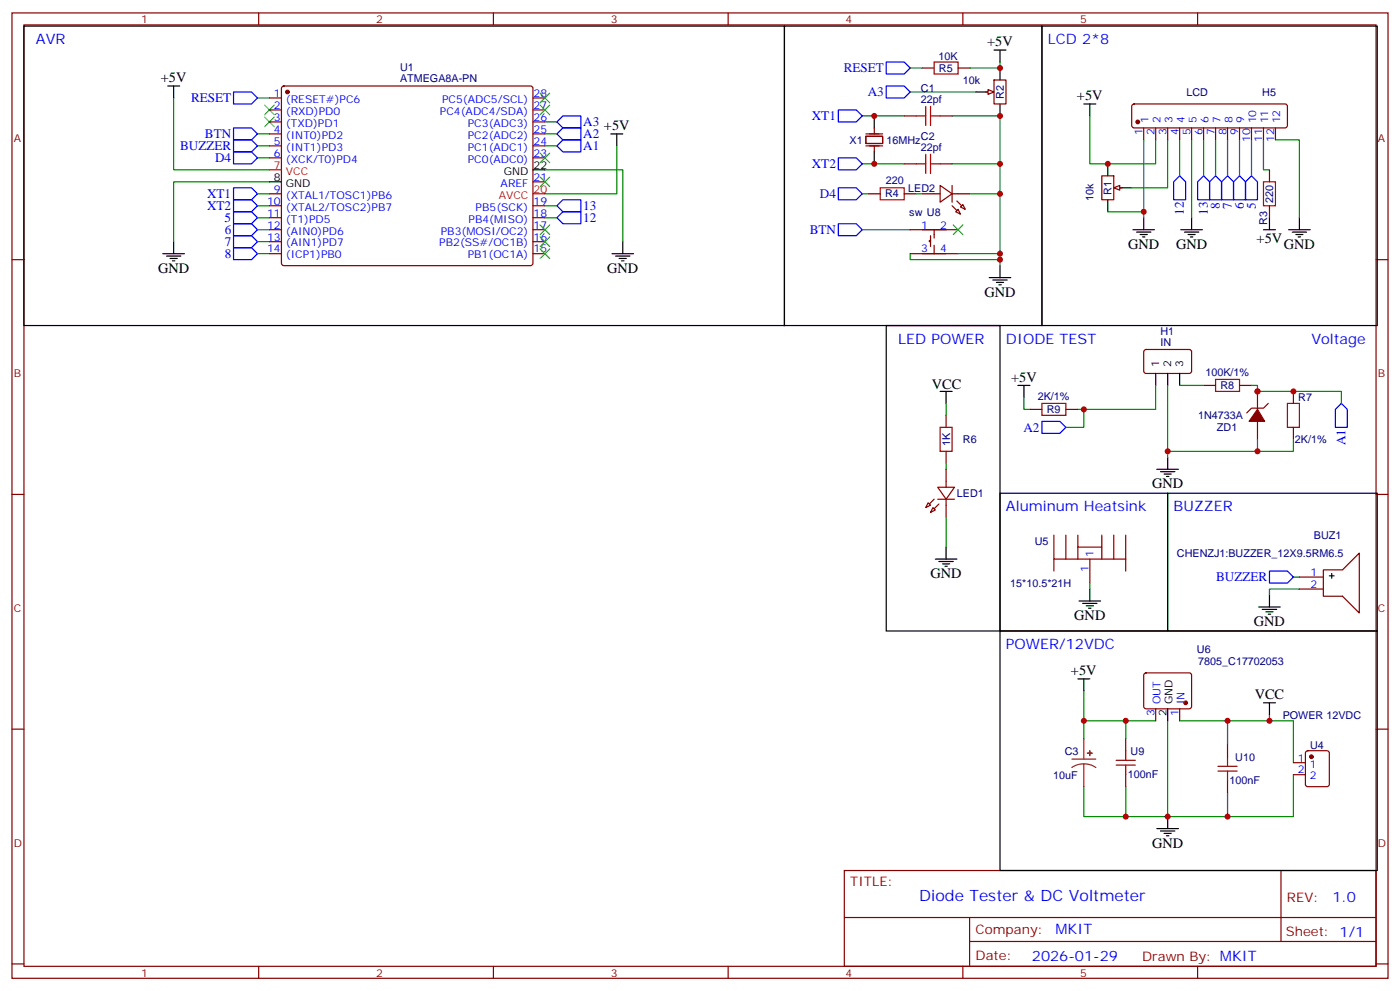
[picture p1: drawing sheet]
<svg xmlns="http://www.w3.org/2000/svg" width="412mm" height="292mm" viewBox="0 0 412 292" stroke-linecap="round" stroke-linejoin="round" font-family="sans-serif">
<g fill="none" stroke="#870000" stroke-width=".35">
<path d="M3.5 3.8h405.4v284.3h-405.4zM7.1 7.3h398.2v277.3h-398.2zM76.2 3.8v3.5M145.3 3.8v3.5M214.5 3.8v3.5M283.6 3.8v3.5M352.8 3.8v3.5M255.1 39.4h4.9M257.5 37.7v1.7M255.1 40.1h4.9v2.2h-4.9zM255.1 43h4.9M257.5 43v1.7"/>
<path d="M324.6 51.8h3.5v7h-3.5zM328.8 55.3h1.8M3.5 76.5h3.6M405.3 76.5h3.6M370.4 115.3v5.3M373.6 118.8l-1.4 1.4h-3.5l-1.5 1.4M278.7 122.3v3.6M278.7 132.9v3.6M278.7 138.2v5.3M370.4 124.1v5.3M3.5 145.6h3.6M273.4 148.1l.7 .7-1.4 .7z"/>
<path d="M274.8 149.5l.7 .7-1.4 .7zM276.2 143.5h5l-2.5 3.5zM276.2 147h5M278.7 147v5.3M310.4 157.6v7.1h21.2v-7.1M314 157.6v7.1M317.5 157.6v3.5h7.1v-3.5M328.1 157.6v7.1M405.3 145.6h3.6M310.4 164.7v3.5M317.5 161.1v3.6M321 164.7v7"/>
<path d="M324.6 161.1v3.6M331.6 164.7v3.5M382.8 170h7M382.8 173.5h7M389.8 167.9h5.7l4.9-5v17.7l-4.9-5h-5.7zM337.1 198.4l.5-.2h12.7l.5 .2 .2 .5-.1 9.4-.6 .5-13-.1-.4-.6v-9.2zM3.5 214.8h3.6M340.4 208.8v3.5M347.5 208.8v3.5M405.3 214.8h3.6M381 224.6h3.5M381 228.2h3.5"/>
<path d="M384.8 221.3l.4-.2h5.7l.6 .5 .1 9.4-.5 .6-5.9 .1-.6-.5-.1-9.4zM248.7 256.4h156.6v28.2h-156.6zM377.3 256.4v20.9M248.7 270.2h156.5M285.6 277.3h119.6M285.6 270.2v14.2M3.5 283.9h3.6M76.2 284.6v3.5M145.3 284.6v3.5M214.5 284.6v3.5M283.6 284.6v3.5M352.8 284.6v3.5"/>
<path d="M405.3 283.9h3.6"/>
</g>
<path d="M319.3 203.5v8.8h12.3M340.4 212.3h-8.8v5.3M344 212.3v28.2h37v-12.3M347.5 212.3h33.5v12.3M361.6 212.3v7.1M373.9 210.5v1.8M331.6 231.7v8.8h12.4M361.6 233.5v7" fill="none" stroke="#008700" stroke-width=".35"/>
<g fill="none" stroke="#000" stroke-width=".35">
<path d="M257.5 34.1v3.6M257.5 44.7v3.6M326.3 48.3v3.5M326.3 58.8v3.6M329.8 55.3h3.6M391.6 169.6h1.4M392.3 168.9v1.4M317.5 200h3.5M319.3 200v3.5M344 208.8v3.5M372.2 207h3.5M373.9 207v3.5"/>
<path d="M340.8 244.1h6.3M341.8 244.8h4.3M342.9 245.5h2.1M343.6 246.2h.7M344 240.5v3.6"/>
</g>
<g fill="#870000" stroke="#870000" stroke-width=".35">
<path d="M276.6 148.4l-1.4 1.5z"/>
<path d="M275.2 147l-1.4 1.4z"/>
<path d="M370.4 120.6l2.1 3.5h-4.6z"/>
<circle cx="349.2" cy="207" r=".53"/>
<circle cx="386.3" cy="222.9" r=".53"/>
</g>
<path d="M276.9 125.9h3.6v7h-3.6z" fill="none" stroke="#a10000" stroke-width=".35"/>
<path d="M328.1 55.3l1.7-.7v1.4z" fill="#f0f0f0" stroke="#870000" stroke-width=".35"/>
<path d="M287.5 27.1h3.5M294.6 20v3.6M294.6 30.6v3.5" fill="none" stroke="#000" stroke-width=".35"/>
<path d="M290.3 27.1h1.8M292.8 23.6h3.5v7h-3.5z" fill="none" stroke="#870000" stroke-width=".35"/>
<path d="M291 26.4l1.8 .7-1.8 .7z" fill="#f0f0f0" stroke="#870000" stroke-width=".35"/>
<g fill="none" stroke="#870000" stroke-width=".35">
<path d="M79.4 28.9h3.5M79.4 32.4h3.5M79.4 35.9h3.5M79.4 39.4h3.5M83.1 25.5l.5-.2h72.7l.5 .2 .2 .5-.1 51.8-.6 .4h-73l-.4-.7v-51.5zM157 28.9h3.5M157 32.4h3.5M157 35.9h3.5M157 39.4h3.5M266.3 34.1h3.6M271.6 20h3.6M276.9 34.1h3.6"/>
<path d="M282.2 20h3.6M333.6 30.8l.5-.2h44.4l.5 .2 .2 .5v5.7l-.2 .5-.5 .2h-44.4l-.5-.3-.2-.4v-5.7zM336.9 37.7v3.5M340.4 37.7v3.5M344 37.7v3.5M347.5 37.7v3.5M351 37.7v3.5M354.5 37.7v3.5M358.1 37.7v3.5M361.6 37.7v3.5M365.1 37.7v3.5M368.7 37.7v3.5"/>
<path d="M372.2 37.7v3.5M375.7 37.7v3.5M79.4 57.1h3.5M79.4 43h3.5M79.4 46.5h3.5M157 43h3.5M157 46.5h3.5M157 53.6h3.5M255.8 57.1h3.5M266.3 57.1h3.6M266.3 48.3h3.6M271.6 57.1h5.3"/>
<path d="M276.9 54.6l3.6 2.5-3.6 2.4zM276.9 48.3h3.6M280.5 57.1h5.3M280.5 54.6v4.9M373.9 50v3.6M79.4 74.7h3.5M79.4 67.7h3.5M79.4 60.6h3.5M79.4 64.1h3.5M79.4 71.2h3.5M157 74.7h3.5M157 67.7h3.5"/>
<path d="M157 60.6h3.5M157 64.1h3.5M157 71.2h3.5M268.1 74.7h14.1M268.1 67.7h14.1M274.1 70.8h-.3v.4h.3M274.1 69.4v3.2M275.2 67.7v2.4M275.2 72.2v2.5M281.5 62.4l.7-.7 .7 1.4zM282.9 61l.7-.7 .7 1.4zM373.9 60.6v3.5"/>
<path d="M337.1 103.1l.5-.2 13 .1 .4 .6-.1 6-.6 .4-13-.1-.4-.6v-5.7zM354.5 113.5h3.6M365.1 113.5h3.6M381 115.3v3.5M303.4 120.6h3.5M314 120.6h3.5M381 125.9v3.5M331.6 217.6v3.5M361.6 219.4v3.5M331.6 228.2v3.5M361.6 229.9v3.6"/>
</g>
<g fill="none" stroke="#a10000" stroke-width=".35">
<path d="M275.2 18.3h7v3.5h-7zM269.9 34.1h2.8M272.7 31.3v5.7M274.1 34.1h2.8M274.1 31.3v5.7M259.3 55.3h7v3.5h-7zM269.9 48.3h2.8M272.7 45.4v5.7M274.1 45.4v5.7M274.1 48.3h2.8M372.2 53.6h3.5v7h-3.5zM306.9 118.8h7.1v3.5h-7.1z"/>
<path d="M358.1 111.8h7v3.5h-7zM379.2 118.8h3.6v7.1h-3.6zM328.8 225.4h5.6M328.8 223.9h5.6M331.6 221.1v2.8M331.6 225.4v2.8M358.8 227.1h5.6M358.8 225.7h5.6M361.6 222.9v2.8M361.6 227.1v2.8"/>
</g>
<g fill="none" stroke="#000" stroke-width=".35">
<path d="M7.1 7.7h224v88.2h-224zM231.1 7.7h75.8v88.2h-75.8zM292.8 14.7h3.5M294.6 14.7v3.6M306.9 7.7h98.8v88.2h-98.8zM49.4 25.3h3.5M51.2 25.3v3.6M179.9 39.4h3.5M181.7 39.4v3.6M319.3 30.6h3.5M321 30.6v3.5M79.4 53.6h3.5"/>
<path d="M157 50h3.5M48 74.7h6.3M49 75.4h4.3M50.1 76.1h2.1M50.8 76.8h.7M51.2 71.2v3.5M180.3 74.7h6.3M181.3 75.4h4.3M182.4 76.1h2.1M183.1 76.8h.7M183.4 71.2v3.5M294.6 78.2v3.6"/>
<path d="M333.7 67.7h6.4M334.8 68.4h4.2M335.8 69.1h2.2M336.5 69.8h.8M336.9 64.1v3.6M347.8 67.7h6.4M348.9 68.4h4.2M350 69.1h2.1M350.7 69.8h.7M351 64.1v3.6M372.2 67.7h3.5M373.9 64.1v3.6"/>
<path d="M379.6 67.7h6.3M380.6 68.4h4.3M381.7 69.1h2.1M382.4 69.8h.7M382.8 64.1v3.6M261.1 95.9h33.5v89.9h-33.5zM291.4 81.8h6.3M292.5 82.5h4.2M293.5 83.2h2.1M294.2 83.9h.7M276.9 115.3h3.6M278.7 115.3v3.5"/>
<path d="M299.9 113.5h3.5M301.6 113.5v3.6M340.4 110v3.5M344 110v3.5M347.5 110v3.5M340.8 138.2h6.3M341.8 138.9h4.3M342.9 139.6h2.1M344 134.7v3.5M294.6 145.3h49.4v40.5h-49.4zM343.6 140.3h.7M344 145.3h61.7v40.5h-61.7z"/>
<path d="M275.5 164.7h6.4M276.6 165.4h4.2M277.6 166.1h2.2M278.3 166.8h.7M278.7 161.1v3.6M317.9 177h6.3M318.9 177.7h4.2M320 178.4h2.1M320.7 179.1h.7M321 173.5v3.5M370.8 178.8h6.3M371.8 179.5h4.3"/>
<path d="M373.9 175.3v3.5M294.6 185.8h111.1v70.6h-111.1zM372.9 180.2h2.1M373.6 180.9h.7"/>
</g>
<g fill="none" stroke="#00f" stroke-width=".35">
<path d="M261.1 18.3h5.2l1.8 1.7-1.8 1.8h-5.2zM68.8 27.1h5.3l1.7 1.8-1.7 1.7h-5.3zM68.8 37.7h5.3l1.7 1.7-1.7 1.8h-5.3zM164 35.9l1.8-1.8h5.3v3.6h-5.3zM164 39.4l1.8-1.7h5.3v3.5h-5.3zM246.9 32.4h5.3l1.8 1.7-1.8 1.8h-5.3zM261.1 25.3h5.2l1.8 1.8-1.8 1.8h-5.2zM68.8 55.3h5.3l1.7 1.8-1.7 1.7h-5.3zM68.8 58.8h5.3l1.7 1.8-1.7 1.8h-5.3zM68.8 44.7h5.3l1.7 1.8-1.7 1.8h-5.3zM68.8 41.2h5.3l1.7 1.8-1.7 1.7h-5.3zM164 43l1.8-1.8h5.3v3.5h-5.3z"/>
<path d="M246.9 55.3h5.3l1.8 1.8-1.8 1.7h-5.3zM246.9 46.5h5.3l1.8 1.8-1.8 1.7h-5.3zM345.7 53.6l1.8-1.8 1.7 1.8v5.2h-3.5zM354.5 51.8l1.8 1.8v5.2h-3.5v-5.2zM358.1 51.8l1.7 1.8v5.2h-3.5v-5.2zM361.6 51.8l1.8 1.8v5.2h-3.6v-5.2zM365.1 51.8l1.8 1.8v5.2h-3.5v-5.2zM368.7 51.8l1.7 1.8v5.2h-3.5v-5.2zM68.8 65.9h5.3l1.7 1.8-1.7 1.7h-5.3zM68.8 69.4h5.3l1.7 1.8-1.7 1.8h-5.3zM68.8 73h5.3l1.7 1.7-1.7 1.8h-5.3zM68.8 62.4h5.3l1.7 1.7-1.7 1.8h-5.3z"/>
<path d="M164 60.6l1.8-1.8h5.3v3.6h-5.3zM164 64.1l1.8-1.7h5.3v3.5h-5.3zM246.9 65.9h5.3l1.8 1.8-1.8 1.7h-5.3zM306.9 124.1h5.3l1.8 1.8-1.8 1.7h-5.3zM393.3 120.6l1.8-1.8 1.8 1.8v5.3h-3.6zM373.9 168.2h5.3l1.8 1.8-1.8 1.7h-5.3z"/>
</g>
<g fill="none" stroke="#008700" stroke-width=".35">
<path d="M294.6 18.3v1.7h-8.8M51.2 28.9v21.1h28.2M75.8 28.9h3.6M75.8 39.4h3.6M160.5 39.4h3.5M160.5 35.9h3.5M254 34.1h12.3M268.1 27.1h19.4M268.1 20h3.5M280.5 34.1h14.1v23M321 34.1v14.2h19.4v-7.1M75.8 57.1h3.6"/>
<path d="M75.8 46.5h3.6M75.8 43h3.6M79.4 53.6h-28.2v17.6M160.5 50h22.9v21.2M160.5 43h3.5M181.7 43v14.1h-21.2M254 48.3h12.3M254 57.1h1.8M269.9 57.1h1.7M280.5 48.3h14.1M285.8 57.1h8.8v21.1M336.9 41.2v22.9"/>
<path d="M344 41.2v14.1h-10.6M347.5 41.2v10.6M351 41.2v22.9M354.5 41.2v10.6M358.1 41.2v10.6M361.6 41.2v10.6M365.1 41.2v10.6M368.7 41.2v10.6M372.2 41.2v8.8h1.7M375.7 41.2h7.1v22.9M75.8 60.6h3.6M75.8 74.7h3.6"/>
<path d="M75.8 67.7h3.6M75.8 64.1h3.6M75.8 71.2h3.6M160.5 60.6h3.5M160.5 64.1h3.5M254 67.7h14.1M268.1 74.7v1.8h26.5M282.2 74.7h12.4M326.3 62.4h10.6M278.7 118.8v3.5M301.6 117.1v3.5h1.8M340.4 113.5v7.1h-21.1"/>
<path d="M344 113.5v21.2M347.5 113.5h7M368.7 113.5h1.7v1.8h24.7v3.5M278.7 136.5v1.7M317.5 120.6h1.8v5.3h-5.3M370.4 129.4v3.5h-26.4M381 129.4v3.5h-10.6M278.7 152.3v8.8M321 171.7v1.8M381 170h1.8M382.8 173.5h-8.9v1.8M319.3 212.3v5.3"/>
<path d="M319.3 231.7v8.8h12.3"/>
</g>
<g fill="#870000" stroke="#870000" stroke-width=".35">
<path d="M281.9 59.2l1.4 1.4z"/>
<path d="M280.5 60.6l1.4 1.4z"/>
<circle cx="335.1" cy="35.9" r=".53"/>
<circle cx="84.7" cy="27.1" r=".53"/>
</g>
<g fill="none" stroke="#3c3" stroke-width=".35">
<path d="M78 34.5l2.8 2.8M78 31l2.8 2.8M80.8 34.5l-2.8 2.8M80.8 31l-2.8 2.8M159.1 31l2.8 2.8M159.1 27.4l2.8 2.9M161.9 31l-2.8 2.8M161.9 27.4l-2.8 2.9M159.1 52.1l2.8 2.9M159.1 45.1l2.8 2.8M161.9 52.1l-2.8 2.9M161.9 45.1l-2.8 2.8"/>
<path d="M159.1 73.3l2.8 2.8M159.1 69.8l2.8 2.8M159.1 66.3l2.8 2.8M161.9 73.3l-2.8 2.8M161.9 69.8l-2.8 2.8M161.9 66.3l-2.8 2.8M280.8 66.3l2.8 2.8M283.6 66.3l-2.8 2.8"/>
</g>
<path d="M319.3 217.6v6M315.7 223.6h7.1M319.3 225l-1.9 .2-1.7 .9M319.3 225l1.8 .2 1.7 .9M319.3 225v6.7" fill="none" stroke="#8c2424" stroke-width=".35"/>
<g fill="#8c2424" stroke="#8c2424" stroke-width=".35">
<path d="M320.3 221.8l1.4 .1z"/>
<path d="M321 221.1v1.4z"/>
</g>
<path d="M79.4 50h3.5M157 57.1h3.5" fill="none" stroke="#f00" stroke-width=".35"/>
<g fill="#c00">
<circle cx="331.6" cy="212.3" r=".88"/>
<circle cx="373.9" cy="212.3" r=".88"/>
<circle cx="361.6" cy="240.5" r=".88"/>
<circle cx="344" cy="240.5" r=".88"/>
<circle cx="326.3" cy="48.3" r=".88"/>
<circle cx="336.9" cy="62.4" r=".88"/>
<circle cx="294.6" cy="20" r=".88"/>
<circle cx="294.6" cy="74.7" r=".88"/>
<circle cx="294.6" cy="57.1" r=".88"/>
<circle cx="294.6" cy="34.1" r=".88"/>
<circle cx="294.6" cy="48.3" r=".88"/>
<circle cx="257.5" cy="48.3" r=".88"/>
<circle cx="257.5" cy="34.1" r=".88"/>
<circle cx="319.3" cy="212.3" r=".88"/>
<circle cx="331.6" cy="240.5" r=".88"/>
<circle cx="344" cy="132.9" r=".88"/>
<circle cx="319.3" cy="120.6" r=".88"/>
<circle cx="370.4" cy="115.3" r=".88"/>
<circle cx="370.4" cy="132.9" r=".88"/>
<circle cx="381" cy="115.3" r=".88"/>
<circle cx="361.6" cy="212.3" r=".88"/>
<circle cx="294.6" cy="76.5" r=".88"/>
</g>
<text font-size="4.6" fill="#00f" x="270.8" y="265.4">Diode Tester &amp; DC Voltmeter</text>
<g font-size="4.2" fill="#00f">
<text x="10.6" y="13">AVR</text>
<text x="308.7" y="13">LCD 2*8</text>
<text x="264.6" y="101.2">LED POWER</text>
<text x="296.3" y="101.2">DIODE TEST</text>
<text x="386.3" y="101.2">Voltage</text>
<text x="296.3" y="150.6">Aluminum Heatsink</text>
<text x="345.7" y="150.6">BUZZER</text>
<text x="296.3" y="191.1">POWER/12VDC</text>
<text x="392.5" y="265.7">1.0</text>
<text x="310.9" y="275.2">MKIT</text>
<text x="304" y="283">2026-01-29</text>
</g>
<g font-size="4.2">
<text x="290.8" y="13.6">+5V</text>
<text x="47.4" y="24.2">+5V</text>
<text x="317.2" y="29.5">+5V</text>
<text x="177.9" y="38.3">+5V</text>
<text x="370.2" y="71.6">+5V</text>
<text x="332.3" y="73.3">GND</text>
<text x="346.4" y="73.3">GND</text>
<text x="378.2" y="73.3">GND</text>
<text x="46.6" y="80.4">GND</text>
<text x="178.9" y="80.4">GND</text>
<text x="290" y="87.4">GND</text>
<text x="297.8" y="112.4">+5V</text>
<text x="274.5" y="114.6">VCC</text>
<text x="339.4" y="143.9">GND</text>
<text x="274.1" y="170.3">GND</text>
<text x="316.4" y="182.7">GND</text>
<text x="369.4" y="184.4">GND</text>
<text x="315.5" y="198.9">+5V</text>
<text x="369.6" y="205.9">VCC</text>
<text x="339.4" y="249.7">GND</text>
</g>
<g font-size="3.9" fill="#00f">
<text x="248.6" y="21.3">RESET</text>
<text x="255.6" y="28.3">A3</text>
<text x="56.3" y="30.1">RESET</text>
<text x="239.1" y="35.4">XT1</text>
<text x="60.4" y="40.7">BTN</text>
<text x="171.8" y="37.2">A3</text>
<text x="171.8" y="40.7">A2</text>
<text x="53.1" y="44.2">BUZZER</text>
<text x="63.4" y="47.7">D4</text>
<text x="171.8" y="44.3">A1</text>
<text x="239.1" y="49.5">XT2</text>
<text x="61" y="58.3">XT1</text>
<text x="241.5" y="58.3">D4</text>
<text x="61" y="61.8">XT2</text>
<text x="66.1" y="65.4">5</text>
<text x="171.8" y="61.9">13</text>
<text x="171.8" y="65.4">12</text>
<text x="348.7" y="63.3" transform="rotate(-90 348.7 63.3)">12</text>
<text x="355.8" y="63.3" transform="rotate(-90 355.8 63.3)">13</text>
<text x="359.3" y="61.4" transform="rotate(-90 359.3 61.4)">8</text>
<text x="362.8" y="61.4" transform="rotate(-90 362.8 61.4)">7</text>
<text x="366.4" y="61.4" transform="rotate(-90 366.4 61.4)">6</text>
<text x="369.9" y="61.4" transform="rotate(-90 369.9 61.4)">5</text>
<text x="66.2" y="68.8">6</text>
<text x="238.5" y="68.9">BTN</text>
<text x="66.2" y="72.4">7</text>
<text x="66.2" y="76">8</text>
<text x="301.5" y="127.1">A2</text>
<text x="396.4" y="131.2" transform="rotate(-90 396.4 131.2)">A1</text>
<text x="358.2" y="171.2">BUZZER</text>
</g>
<g font-size="3.9" fill="#800">
<text x="250.5" y="261">TITLE:</text>
<text x="379.1" y="265.7">REV:</text>
<text x="287.4" y="275.2">Company:</text>
<text x="378.7" y="275.8">Sheet: 1/1</text>
<text x="287.4" y="282.9">Date:</text>
<text x="336.4" y="282.9">Drawn By: MKIT</text>
</g>
<g font-size="3.2" fill="#800">
<text x="41.6" y="6.8">1</text>
<text x="110.8" y="6.8">2</text>
<text x="179.9" y="6.8">3</text>
<text x="249.1" y="6.8">4</text>
<text x="318.2" y="6.8">5</text>
<text x="4.1" y="41.9">A</text>
<text x="405.9" y="41.9">A</text>
<text x="4.1" y="111.1">B</text>
<text x="405.9" y="111.1">B</text>
<text x="4.1" y="180.2">C</text>
<text x="405.9" y="180.2">C</text>
<text x="4.1" y="249.3">D</text>
<text x="405.9" y="249.3">D</text>
<text x="41.6" y="287.6">1</text>
<text x="110.8" y="287.6">2</text>
<text x="179.9" y="287.6">3</text>
<text x="249.1" y="287.6">4</text>
<text x="318.2" y="287.6">5</text>
</g>
<g font-size="3.2" fill="#000080">
<text x="276.5" y="17.6">10K</text>
<text x="117.8" y="20.9">U1</text>
<text x="276.6" y="21.1">R5</text>
<text x="117.8" y="24.1">ATMEGA8A-PN</text>
<text x="271.3" y="27">C1</text>
<text x="283.6" y="24.7">10k</text>
<text x="295.7" y="29.2" transform="rotate(-90 295.7 29.2)">R2</text>
<text x="349.5" y="28.3">LCD</text>
<text x="371.8" y="28.3">H5</text>
<text x="271.3" y="30.3">22pf</text>
<text x="271.3" y="41.2">C2</text>
<text x="250.3" y="42.3">X1</text>
<text x="261.1" y="42.3">16MHz</text>
<text x="271.3" y="44.4">22pf</text>
<text x="260.7" y="58.1">R4</text>
<text x="260.9" y="54.3">220</text>
<text x="267.5" y="56.4">LED2</text>
<text x="322.2" y="59.2" transform="rotate(-90 322.2 59.2)">10k</text>
<text x="327.4" y="57.4" transform="rotate(-90 327.4 57.4)">R1</text>
<text x="375.1" y="59.8" transform="rotate(-90 375.1 59.8)">220</text>
<text x="267.9" y="63.5">sw U8</text>
<text x="373.3" y="66.2" transform="rotate(-90 373.3 66.2)">R3</text>
<text x="341.9" y="101.9">IN</text>
<text x="341.9" y="98.7">H1</text>
<text x="355.1" y="110.7">100K/1%</text>
<text x="305.7" y="117.8">2K/1%</text>
<text x="359.5" y="114.6">R8</text>
<text x="382.4" y="118.2">R7</text>
<text x="308.3" y="121.6">R9</text>
<text x="353" y="123.5">1N4733A</text>
<text x="279.9" y="131.4" transform="rotate(-90 279.9 131.4)">1K</text>
<text x="283.6" y="130.6">R6</text>
<text x="358.5" y="127">ZD1</text>
<text x="381.4" y="130.5">2K/1%</text>
<text x="281.9" y="146.4">LED1</text>
<text x="304.8" y="160.5">U5</text>
<text x="387" y="158.7">BUZ1</text>
<text x="346.7" y="164">CHENZJ1:BUZZER_12X9.5RM6.5</text>
<text x="297.6" y="172.9">15*10.5*21H</text>
<text x="352.6" y="192.2">U6</text>
<text x="353" y="195.8">7805_C17702053</text>
<text x="377.8" y="211.7">POWER 12VDC</text>
<text x="385.9" y="220.5">U4</text>
<text x="313.6" y="222.3">C3</text>
<text x="333" y="222.2">U9</text>
<text x="363.9" y="224">U10</text>
<text x="310.2" y="229.3">10uF</text>
<text x="332.2" y="229.3">100nF</text>
<text x="362.2" y="231.1">100nF</text>
</g>
<g font-size="3.2" fill="#00f">
<text x="80.7" y="28.5">1</text>
<text x="157.2" y="28.5">28</text>
<text x="80.7" y="32">2</text>
<text x="80.7" y="35.6">3</text>
<text x="84.2" y="30.3">(RESET#)PC6</text>
<text x="84.2" y="33.8">(RXD)PD0</text>
<text x="129.6" y="33.8">PC4(ADC4/SDA)</text>
<text x="130.2" y="30.3">PC5(ADC5/SCL)</text>
<text x="157.2" y="35.6">26</text>
<text x="157.2" y="32">27</text>
<text x="80.7" y="39.1">4</text>
<text x="84.2" y="37.3">(TXD)PD1</text>
<text x="84.2" y="40.9">(INT0)PD2</text>
<text x="137.8" y="40.9">PC2(ADC2)</text>
<text x="137.8" y="37.3">PC3(ADC3)</text>
<text x="157.2" y="39.1">25</text>
<text x="336.5" y="39.9" transform="rotate(-90 336.5 39.9)">1</text>
<text x="338.3" y="36.4" transform="rotate(-90 338.3 36.4)">1</text>
<text x="340.1" y="39.9" transform="rotate(-90 340.1 39.9)">2</text>
<text x="341.8" y="36.4" transform="rotate(-90 341.8 36.4)">2</text>
<text x="343.6" y="39.9" transform="rotate(-90 343.6 39.9)">3</text>
<text x="345.4" y="36.4" transform="rotate(-90 345.4 36.4)">3</text>
<text x="347.1" y="39.9" transform="rotate(-90 347.1 39.9)">4</text>
<text x="348.9" y="36.4" transform="rotate(-90 348.9 36.4)">4</text>
<text x="350.7" y="39.9" transform="rotate(-90 350.7 39.9)">5</text>
<text x="352.4" y="36.4" transform="rotate(-90 352.4 36.4)">5</text>
<text x="354.2" y="39.9" transform="rotate(-90 354.2 39.9)">6</text>
<text x="356" y="36.4" transform="rotate(-90 356 36.4)">6</text>
<text x="357.7" y="39.9" transform="rotate(-90 357.7 39.9)">7</text>
<text x="359.5" y="36.4" transform="rotate(-90 359.5 36.4)">7</text>
<text x="361.2" y="39.9" transform="rotate(-90 361.2 39.9)">8</text>
<text x="363" y="36.4" transform="rotate(-90 363 36.4)">8</text>
<text x="364.8" y="39.9" transform="rotate(-90 364.8 39.9)">9</text>
<text x="366.5" y="36.4" transform="rotate(-90 366.5 36.4)">9</text>
<text x="368.3" y="41.9" transform="rotate(-90 368.3 41.9)">10</text>
<text x="370.1" y="36.4" transform="rotate(-90 370.1 36.4)">10</text>
<text x="371.8" y="41.9" transform="rotate(-90 371.8 41.9)">11</text>
<text x="373.6" y="36.4" transform="rotate(-90 373.6 36.4)">11</text>
<text x="375.4" y="41.9" transform="rotate(-90 375.4 41.9)">12</text>
<text x="377.1" y="36.4" transform="rotate(-90 377.1 36.4)">12</text>
<text x="80.7" y="42.6">5</text>
<text x="80.7" y="46.1">6</text>
<text x="84.2" y="44.4">(INT1)PD3</text>
<text x="84.2" y="47.9">(XCK/T0)PD4</text>
<text x="137.8" y="47.9">PC0(ADC0)</text>
<text x="137.8" y="44.4">PC1(ADC1)</text>
<text x="157.2" y="46.1">23</text>
<text x="157.2" y="42.6">24</text>
<text x="157.2" y="53.2">21</text>
<text x="80.7" y="56.7">9</text>
<text x="84.2" y="58.5">(XTAL1/TOSC1)PB6</text>
<text x="147.5" y="55">AREF</text>
<text x="78.7" y="60.3">10</text>
<text x="78.7" y="63.8">11</text>
<text x="84.2" y="62">(XTAL2/TOSC2)PB7</text>
<text x="84.2" y="65.5">(T1)PD5</text>
<text x="138" y="65.5">PB4(MISO)</text>
<text x="140.1" y="62">PB5(SCK)</text>
<text x="157.2" y="63.8">18</text>
<text x="157.2" y="60.3">19</text>
<text x="78.7" y="67.3">12</text>
<text x="78.7" y="70.8">13</text>
<text x="84.2" y="69.1">(AIN0)PD6</text>
<text x="129.8" y="69.1">PB3(MOSI/OC2)</text>
<text x="157.2" y="70.8">16</text>
<text x="157.2" y="67.3">17</text>
<text x="271.4" y="67.3">1</text>
<text x="276.9" y="67.3">2</text>
<text x="78.7" y="74.4">14</text>
<text x="84.2" y="72.6">(AIN1)PD7</text>
<text x="84.2" y="76.1">(ICP1)PB0</text>
<text x="129.4" y="72.6">PB2(SS#/OC1B)</text>
<text x="137.8" y="76.1">PB1(OC1A)</text>
<text x="157.2" y="74.4">15</text>
<text x="271.4" y="74.4">3</text>
<text x="276.9" y="74.4">4</text>
<text x="322.1" y="164" transform="rotate(-90 322.1 164)">1</text>
<text x="320.7" y="168.5" transform="rotate(-90 320.7 168.5)">1</text>
<text x="386" y="169.6">1</text>
<text x="386" y="173.1">2</text>
<text x="341.8" y="207.5" transform="rotate(-90 341.8 207.5)">OUT</text>
<text x="348.9" y="207.5" transform="rotate(-90 348.9 207.5)">IN</text>
<text x="340.1" y="211" transform="rotate(-90 340.1 211)">3</text>
<text x="347.1" y="211" transform="rotate(-90 347.1 211)">1</text>
<text x="382.3" y="224.3">1</text>
<text x="382.3" y="227.8">2</text>
<text x="385.8" y="226.1">1</text>
<text x="385.8" y="229.6">2</text>
</g>
<g font-size="3.2" fill="#f00">
<text x="80.7" y="49.7">7</text>
<text x="84.2" y="51.4">VCC</text>
<text x="146.9" y="58.5">AVCC</text>
<text x="157.2" y="56.7">20</text>
</g>
<g font-size="3.2">
<text x="80.7" y="53.2">8</text>
<text x="148.4" y="51.4">GND</text>
<text x="157.2" y="49.7">22</text>
<text x="84.2" y="55">GND</text>
<text x="341.5" y="108.2" transform="rotate(-90 341.5 108.2)">1</text>
<text x="345" y="108.2" transform="rotate(-90 345 108.2)">2</text>
<text x="348.5" y="108.2" transform="rotate(-90 348.5 108.2)">3</text>
<text x="345.4" y="207.5" transform="rotate(-90 345.4 207.5)">GND</text>
<text x="343.6" y="211" transform="rotate(-90 343.6 211)">2</text>
</g>
</svg>
